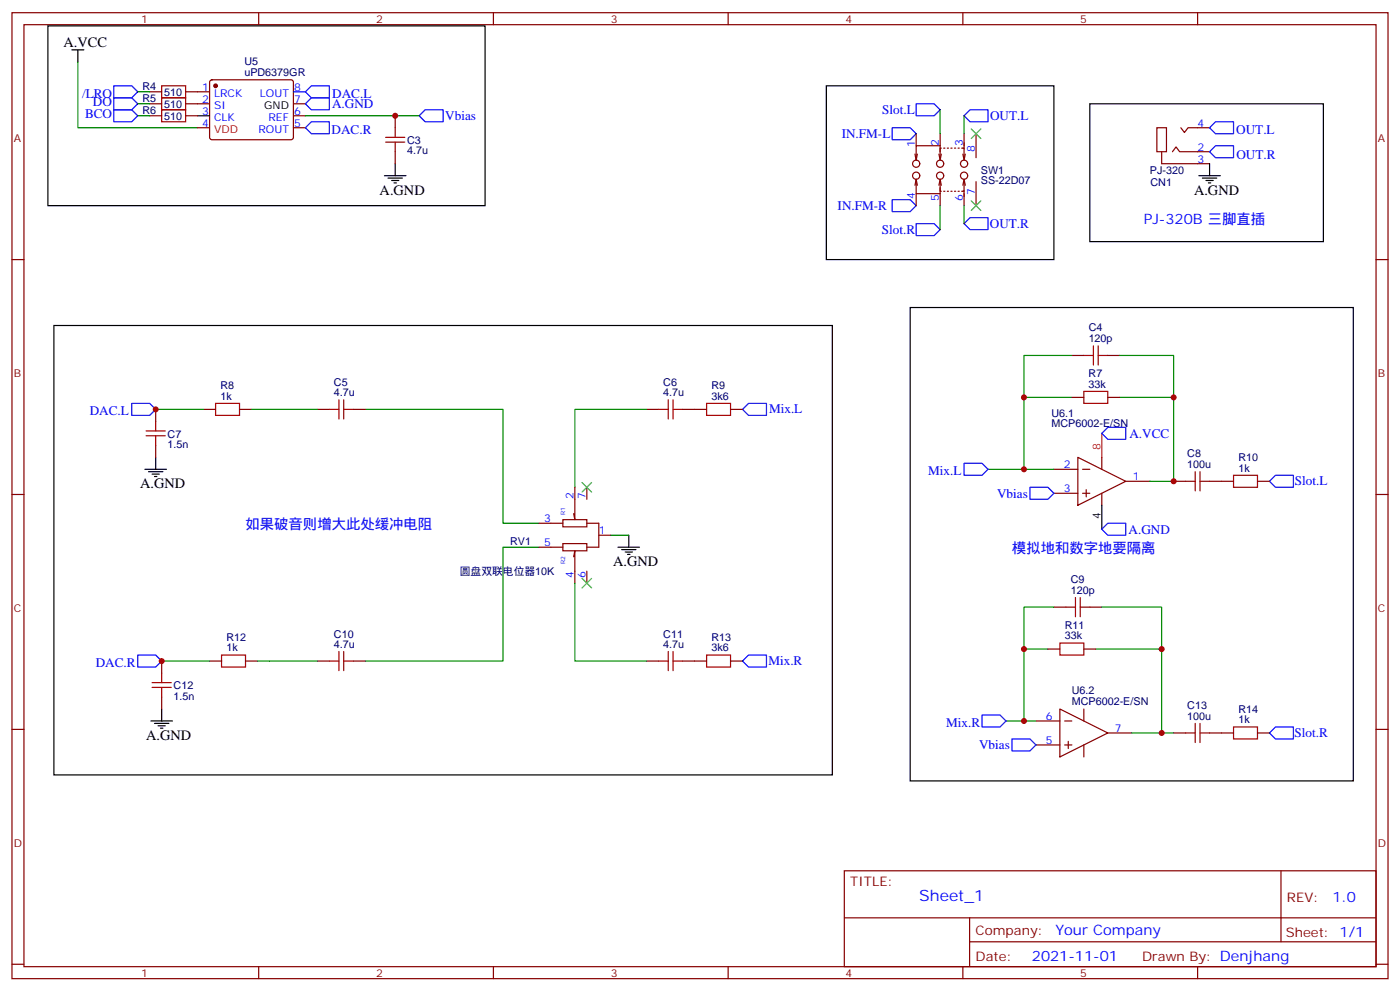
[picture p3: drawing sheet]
<svg xmlns="http://www.w3.org/2000/svg" width="412mm" height="292mm" viewBox="0 0 412 292" stroke-linecap="round" stroke-linejoin="round" font-family="sans-serif">
<g fill="none" stroke="#870000" stroke-width=".35">
<path d="M3.5 3.7h405.4v284.4h-405.4zM7.1 7.3h398.2v277.3h-398.2zM76.2 3.7v3.6M145.3 3.7v3.6M214.5 3.7v3.6M283.6 3.7v3.6M352.8 3.7v3.6M44.1 27h3.5M44.1 30.6h3.5M44.1 34.1h3.5M54.7 27h7M54.7 30.6h7"/>
<path d="M54.7 34.1h3.5M58.2 37.6h3.5M62 23.7l.4-.2h23.3l.5 .2 .2 .5v16.5l-.7 .4h-23.5l-.5-.7v-16.2zM86.4 30.6h3.6M86.4 37.6h3.6M86.4 34.1h3.6M116.4 34.1v3.5M269.9 39.4v3.5M276.9 39.4v5.3M284 39.4v4.4M287.5 39.4v7M340.8 37.6h2.8v7.1h-2.8z"/>
<path d="M347.8 37.6l1.1 1.4 1.1-1.4h6.3M116.4 44.7v3.5M269.5 45.4l.4 1.7M269.9 52.8v4.2h7M269.9 57v3.5M269.9 52.8l.3 1.7M269.9 52.8l-.4 1.7M270.2 45.4l-.3 1.7M276.6 45.4l.3 1.7 .4-1.7M276.6 54.5l.3-1.7 .4 1.7M276.9 42.9h-7v4.2M276.9 53.5v2.8h.4"/>
<path d="M276.9 55.2v5.3M277.3 43.6h-.4v2.8M278 43.6h.3M278 56.3h.3M279 43.6h.4M279 56.3h.4M280.1 43.6h.4M280.1 56.3h.4M281.2 43.6h.3M281.2 56.3h.3M282.2 43.6h.4M282.2 56.3h.4"/>
<path d="M283.3 43.6h.7v2.8M283.6 45.4l.4 1.7 .3-1.7M283.6 54.5l.4-1.7 .3 1.7M284 53.5v2.8h-.7M284 56.1v4.4M287.5 53.5v7M342.2 44.7v3.5h14.1M345.4 44.7l1-1.4 1.1 1.4h8.8M3.5 76.4h3.6M405.3 76.4h3.6M315.7 104.6h3.6M315.7 117h3.6"/>
<path d="M326.3 104.6h3.5M326.3 117h3.5M45.9 120.5v3.5M45.9 131.1v3.5M60 120.5h3.5M70.6 120.5h3.5M93.5 120.5h3.5M104.1 120.5h3.5M190.5 120.5h3.5M201.1 120.5h7M215.2 120.5h3.5M310.4 138.1h7.1"/>
<path d="M317.5 134.6l14.1 7.1-14.1 7zM318.9 138.1h2.1M324.6 134.6v3.5M3.5 145.6h3.6M158.7 154h7.1M165.8 153h7.1v2.1h-7.1zM169.3 143.4v9.6l-.3-1.8M172.9 154h3.5v7.1h-3.5M172.9 143.4v3.6M176.4 157.6h3.5M310.4 145.2h7.1M318.9 145.2h2.1"/>
<path d="M320 144.1v2.2M324.6 145.2v3.5M331.6 141.7h7.1M345.7 141.7h3.5M356.3 141.7h7.1M370.4 141.7h3.5M405.3 145.6h3.6M158.7 161.1h7.1M165.8 160h7.1v2.1h-7.1zM169 163.9l.3-1.8v9.6M172.9 168.1v3.6M310.4 178.7h3.6"/>
<path d="M321 178.7h3.6M47.6 194.6v3.5M61.7 194.6h3.6M72.3 194.6h3.5M93.5 194.6h3.5M104.1 194.6h3.5M190.5 194.6h3.5M201.1 194.6h7M215.2 194.6h3.5M308.7 191.1h3.5M319.3 191.1h3.5M3.5 214.7h3.6"/>
<path d="M47.6 205.2v3.5M305.2 219.3h7M305.2 212.2h7M312.2 208.7l14.1 7.1-14.1 7zM313.6 219.3h2.1M313.6 212.2h2.1M314.7 218.2v2.1M319.3 208.7v3.5M319.3 219.3v3.5M326.3 215.8h7.1M345.7 215.8h3.5M356.3 215.8h7.1"/>
<path d="M370.4 215.8h3.5M405.3 214.7h3.6M248.7 256.3h156.6v28.3h-156.6zM377.3 256.4v20.8M248.7 270.2h156.5M285.6 277.2h119.6M285.6 270.2v14.1M3.5 283.8h3.6M76.2 284.6v3.5M145.3 284.6v3.5M214.5 284.6v3.5M283.6 284.6v3.5"/>
<path d="M352.8 284.6v3.5M405.3 283.8h3.6"/>
<circle cx="269.9" cy="51.7" r="1.06"/>
<circle cx="269.9" cy="48.2" r="1.06"/>
<circle cx="276.9" cy="51.7" r="1.06"/>
<circle cx="276.9" cy="48.2" r="1.06"/>
<circle cx="284" cy="51.7" r="1.06"/>
<circle cx="284" cy="48.2" r="1.06"/>
</g>
<g fill="none" stroke="#000" stroke-width=".35">
<path d="M14.1 7.6h128.8v52.9h-128.8zM21.2 14.7h3.5M22.9 14.7v3.5M58.2 34.1h3.5M243.4 25.3h67v51.1h-67zM321 30.6h68.8v40.5h-68.8zM113.2 51.7h6.4M114.3 52.4h4.2M115.4 53.1h2.1M116.1 53.8h.7M116.4 48.2v3.5M353.1 51.7h6.4"/>
<path d="M354.2 52.4h4.2M355.2 53.1h2.2M356 53.8h.7M356.3 48.2v3.5M15.9 95.8h229.3v132.3h-229.3zM268.1 90.5h130.5v139.4h-130.5zM42.7 138.1h6.3M43.7 138.9h4.3M44.8 139.6h2.1M45.9 134.6v3.5M45.5 140.3h.7M185.2 157.6v3.5"/>
<path d="M324.6 148.7v7.1M182 161.1h6.4M183.1 161.8h4.2M184.1 162.5h2.2M184.9 163.2h.7M44.4 212.2h6.4M45.5 212.9h4.2M46.6 213.6h2.1M47.3 214.3h.7M47.6 208.7v3.5"/>
</g>
<g fill="none" stroke="#008700" stroke-width=".35">
<path d="M22.9 18.2v19.4h35.3M40.6 34.1h3.5M40.6 30.6h3.5M40.6 27h3.5M90 34.1h33.5M276.9 32.3v7.1M284 34.1v5.3M276.9 60.5v7.1M284 60.5v5.3M315.7 117h-14.1v21.1M315.7 104.6h-14.1v12.4M329.8 117h15.9v24.7h-7"/>
<path d="M329.8 104.6h15.9v12.4M45.9 120.5h14.1M74.1 120.5h19.4M107.6 120.5h40.6v33.5h10.5M190.5 120.5h-21.2v22.9M291 138.1h19.4M179.9 157.6h5.3M158.7 161.1h-10.5v33.5h-40.6M169.3 171.7v22.9h21.2M310.4 178.7h-8.8v12.4M324.6 178.7h17.6v12.4M47.6 194.6h14.1"/>
<path d="M75.8 194.6h17.7M308.7 191.1h-7.1v21.1M322.8 191.1h19.4v24.7h-8.8M296.3 212.2h8.9M342.2 215.8h3.5"/>
</g>
<g fill="none" stroke="#00f" stroke-width=".35">
<path d="M33.5 28.8h5.3l1.8 1.8-1.8 1.7h-5.3zM33.5 32.3h5.3l1.8 1.8-1.8 1.7h-5.3zM33.5 25.3h5.3l1.8 1.7-1.8 1.8h-5.3zM86.4 27h3.6M90 27l1.7-1.7h5.3v3.5h-5.3zM90 30.6l1.7-1.8h5.3v3.5h-5.3zM91.7 35.8h5.3v3.6h-5.3l-1.7-1.8zM125.2 32.3h5.3v3.5h-5.3l-1.7-1.7zM262.8 37.6h5.3l1.8 1.8-1.8 1.7h-5.3zM269.9 30.6h5.3l1.7 1.7-1.7 1.8h-5.3zM285.8 32.3h5.2v3.5h-5.2l-1.8-1.7zM358.1 35.8h5.3v3.6h-5.3l-1.8-1.8z"/>
<path d="M262.8 58.8h5.3l1.8 1.7-1.8 1.8h-5.3zM358.1 42.9h5.3v3.5h-5.3l-1.8-1.7zM269.9 65.8h5.3l1.7 1.8-1.7 1.8h-5.3zM285.8 64.1h5.2v3.5h-5.2l-1.8-1.8zM38.8 118.7h5.3l1.8 1.8-1.8 1.8h-5.3zM218.7 120.5l1.8-1.8h5.3v3.6h-5.3zM284 136.4h5.3l1.7 1.7-1.7 1.8h-5.3zM326.3 125.8h5.3v3.5h-5.3l-1.7-1.7zM303.4 143.4h5.3l1.7 1.8-1.7 1.8h-5.3zM324.6 155.8l1.7-1.8h5.3v3.6h-5.3zM373.9 141.7l1.8-1.8h5.3v3.5h-5.3zM40.6 192.8h5.3l1.7 1.8-1.7 1.8h-5.3z"/>
<path d="M220.5 192.8h5.3v3.6h-5.3l-1.8-1.8zM289.3 210.5h5.3l1.7 1.7-1.7 1.8h-5.3zM298.1 217.5h5.3l1.8 1.8-1.8 1.8h-5.3zM375.7 214h5.3v3.5h-5.3l-1.8-1.7z"/>
</g>
<circle cx="63.5" cy="25.3" r=".53" fill="#870000" stroke="#870000" stroke-width=".35"/>
<g fill="none" stroke="#a10000" stroke-width=".35">
<path d="M47.6 25.3h7.1v3.5h-7.1zM47.6 28.8h7.1v3.5h-7.1zM47.6 32.3h7.1v3.5h-7.1zM116.4 37.6v2.8M113.6 41.8h5.6M113.6 40.4h5.6M116.4 41.8v2.9M63.5 118.7h7.1v3.6h-7.1zM99.8 117.7v5.6M101.2 117.7v5.6M196.8 117.7v5.6M198.3 117.7v5.6"/>
<path d="M208.1 118.7h7.1v3.6h-7.1zM319.3 115.2h7v3.5h-7zM319.3 104.6h2.8M322.1 101.8v5.7M323.5 104.6h2.8M323.5 101.8v5.7M43 128.3h5.7M43 126.9h5.7M45.9 124v2.9M45.9 128.3v2.8M97 120.5h2.8M101.2 120.5h2.9"/>
<path d="M194 120.5h2.8M198.3 120.5h2.8M352.1 138.9v5.6M353.5 138.9v5.6M363.4 139.9h7v3.5h-7zM349.2 141.7h2.9M353.5 141.7h2.8M314 178.7h2.8M316.8 175.9v5.6M318.2 178.7h2.8M318.2 175.9v5.6M47.6 198.1v2.8"/>
<path d="M65.3 192.8h7v3.6h-7zM97 194.6h2.8M99.8 191.8v5.6M101.2 194.6h2.9M101.2 191.8v5.6M194 194.6h2.8M196.8 191.8v5.6M198.3 194.6h2.8M198.3 191.8v5.6M208.1 192.8h7.1v3.6h-7.1zM312.2 189.3h7.1v3.5h-7.1zM44.8 202.4h5.6"/>
<path d="M44.8 200.9h5.6M47.6 202.4v2.8M349.2 215.8h2.9M352.1 212.9v5.7M353.5 212.9v5.7M353.5 215.8h2.8M363.4 214h7v3.5h-7z"/>
</g>
<path d="M324.6 127.6v7" fill="none" stroke="#f00" stroke-width=".35"/>
<path d="M286.1 38l2.8 2.8M288.9 38l-2.8 2.8M286.1 59.1l2.8 2.8M288.9 59.1l-2.8 2.8M171.4 142l2.9 2.9M174.3 142l-2.9 2.9M171.4 170.3l2.9 2.8M174.3 170.3l-2.9 2.8" fill="none" stroke="#3c3" stroke-width=".35"/>
<g fill="#c00">
<circle cx="342.2" cy="215.8" r=".88"/>
<circle cx="345.7" cy="117" r=".88"/>
<circle cx="342.2" cy="191.1" r=".88"/>
<circle cx="301.6" cy="138.1" r=".88"/>
<circle cx="301.6" cy="117" r=".88"/>
<circle cx="301.6" cy="212.2" r=".88"/>
<circle cx="301.6" cy="191.1" r=".88"/>
<circle cx="45.9" cy="120.5" r=".88"/>
<circle cx="47.6" cy="194.6" r=".88"/>
<circle cx="345.7" cy="141.7" r=".88"/>
<circle cx="116.4" cy="34.1" r=".88"/>
</g>
<text font-size="4.6" fill="#00f" x="270.8" y="265.4">Sheet_1</text>
<g font-size="4.2">
<text x="18.7" y="14">A.VCC</text>
<text x="111.8" y="57.4">A.GND</text>
<text x="351.7" y="57.4">A.GND</text>
<text x="41.3" y="143.8">A.GND</text>
<text x="180.6" y="166.7">A.GND</text>
<text x="43" y="217.9">A.GND</text>
</g>
<g font-size="4.2" fill="#00f">
<text x="336.9" y="65.8">PJ-320B 三脚直插</text>
<text x="72.3" y="155.8">如果破音则增大此处缓冲电阻</text>
<text x="298.1" y="162.8">模拟地和数字地要隔离</text>
<text x="392.5" y="265.6">1.0</text>
<text x="310.9" y="275.2">Your Company</text>
<text x="304" y="283">2021-11-01</text>
</g>
<g font-size="3.9" fill="#00f">
<text x="24.2" y="28.8">/LRO</text>
<text x="97.9" y="28.8">DAC.L</text>
<text x="25.1" y="34.8">BCO</text>
<text x="27.4" y="31.3">DO</text>
<text x="97.8" y="31.8">A.GND</text>
<text x="131.2" y="35.3">Vbias</text>
<text x="259.9" y="33.5">Slot.L</text>
<text x="291.6" y="35.3">OUT.L</text>
<text x="97.7" y="39.4">DAC.R</text>
<text x="248" y="40.7">IN.FM-L</text>
<text x="364.2" y="39.6">OUT.L</text>
<text x="364.2" y="46.7">OUT.R</text>
<text x="246.7" y="61.8">IN.FM-R</text>
<text x="259.8" y="68.9">Slot.R</text>
<text x="291.6" y="67.1">OUT.R</text>
<text x="26.5" y="122.3">DAC.L</text>
<text x="226.5" y="121.6">Mix.L</text>
<text x="332.7" y="128.8">A.VCC</text>
<text x="273.4" y="139.9">Mix.L</text>
<text x="381.4" y="142.9">Slot.L</text>
<text x="293.7" y="146.5">Vbias</text>
<text x="332.5" y="157.1">A.GND</text>
<text x="28.2" y="196.4">DAC.R</text>
<text x="226.3" y="195.7">Mix.R</text>
<text x="278.7" y="214">Mix.R</text>
<text x="288.4" y="220.5">Vbias</text>
<text x="381.3" y="217">Slot.R</text>
</g>
<g font-size="3.9" fill="#800">
<text x="250.5" y="260.9">TITLE:</text>
<text x="379.1" y="265.6">REV:</text>
<text x="287.4" y="275.1">Company:</text>
<text x="378.7" y="275.7">Sheet: 1/1</text>
<text x="287.4" y="282.8">Date:</text>
<text x="336.4" y="282.9">Drawn By: Denjhang</text>
</g>
<g font-size="3.2" fill="#800">
<text x="41.6" y="6.7">1</text>
<text x="110.8" y="6.7">2</text>
<text x="179.9" y="6.7">3</text>
<text x="249.1" y="6.7">4</text>
<text x="318.2" y="6.7">5</text>
<text x="4.1" y="41.8">A</text>
<text x="405.9" y="41.8">A</text>
<text x="4.1" y="111">B</text>
<text x="405.9" y="111">B</text>
<text x="4.1" y="180.1">C</text>
<text x="405.9" y="180.1">C</text>
<text x="4.1" y="249.3">D</text>
<text x="405.9" y="249.3">D</text>
<text x="41.6" y="287.5">1</text>
<text x="110.8" y="287.5">2</text>
<text x="179.9" y="287.5">3</text>
<text x="249.1" y="287.5">4</text>
<text x="318.2" y="287.5">5</text>
</g>
<g font-size="3.2" fill="#000080">
<text x="72" y="22.3">uPD6379GR</text>
<text x="72" y="19.1">U5</text>
<text x="42" y="26.4">R4</text>
<text x="42" y="29.9">R5</text>
<text x="48.4" y="28.2">510</text>
<text x="42" y="33.5">R6</text>
<text x="48.4" y="31.7">510</text>
<text x="48.4" y="35.2">510</text>
<text x="119.9" y="45.4">4.7u</text>
<text x="119.9" y="42.3">C3</text>
<text x="288.9" y="51.1">SW1</text>
<text x="338.7" y="51.1">PJ-320</text>
<text x="288.9" y="54.3">SS-22D07</text>
<text x="338.9" y="54.7">CN1</text>
<text x="320.7" y="100.8">120p</text>
<text x="320.7" y="97.6">C4</text>
<text x="98.4" y="113.6">C5</text>
<text x="195.4" y="113.6">C6</text>
<text x="320.7" y="110.9">R7</text>
<text x="64.9" y="117.7">1k</text>
<text x="64.9" y="114.5">R8</text>
<text x="98.4" y="116.6">4.7u</text>
<text x="195.4" y="116.6">4.7u</text>
<text x="209.6" y="117.7">3k6</text>
<text x="209.6" y="114.5">R9</text>
<text x="320.7" y="114.2">33k</text>
<text x="309.7" y="125.8">MCP6002-E/SN</text>
<text x="309.7" y="122.8">U6.1</text>
<text x="49.4" y="131.9">1.5n</text>
<text x="49.4" y="128.8">C7</text>
<text x="349.7" y="137.8">100u</text>
<text x="349.7" y="134.6">C8</text>
<text x="364.8" y="135.8">R10</text>
<text x="364.8" y="138.9">1k</text>
<text x="150.3" y="160.4">RV1</text>
<text x="135.4" y="169.3">圆盘双联电位器10K</text>
<text x="315.4" y="171.7">C9</text>
<text x="315.4" y="174.8">120p</text>
<text x="313.6" y="185">R11</text>
<text x="66.7" y="191.8">1k</text>
<text x="66.7" y="188.6">R12</text>
<text x="98.4" y="190.7">4.7u</text>
<text x="98.4" y="187.7">C10</text>
<text x="195.4" y="190.7">4.7u</text>
<text x="195.4" y="187.7">C11</text>
<text x="209.6" y="191.8">3k6</text>
<text x="209.6" y="188.6">R13</text>
<text x="313.6" y="188.2">33k</text>
<text x="51.2" y="202.9">C12</text>
<text x="51.2" y="206">1.5n</text>
<text x="315.7" y="207.4">MCP6002-E/SN</text>
<text x="315.7" y="204.4">U6.2</text>
<text x="349.7" y="208.7">C13</text>
<text x="364.8" y="209.9">R14</text>
<text x="349.7" y="211.9">100u</text>
<text x="364.8" y="212.9">1k</text>
</g>
<g font-size="3.2" fill="#00f">
<text x="59.5" y="26.7">1</text>
<text x="63" y="28.4">LRCK</text>
<text x="76.6" y="28.4">LOUT</text>
<text x="86.6" y="26.7">8</text>
<text x="59.5" y="30.2">2</text>
<text x="59.5" y="33.7">3</text>
<text x="63" y="32">SI</text>
<text x="63" y="35.5">CLK</text>
<text x="79.1" y="35.5">REF</text>
<text x="86.6" y="33.7">6</text>
<text x="86.6" y="30.2">7</text>
<text x="59.5" y="37.3">4</text>
<text x="76.1" y="39">ROUT</text>
<text x="86.6" y="37.3">5</text>
<text x="352.8" y="37.3">4</text>
<text x="269.5" y="43.3" transform="rotate(-90 269.5 43.3)">1</text>
<text x="276.6" y="42.9" transform="rotate(-90 276.6 42.9)">2</text>
<text x="283.6" y="42.9" transform="rotate(-90 283.6 42.9)">3</text>
<text x="287.2" y="44.7" transform="rotate(-90 287.2 44.7)">8</text>
<text x="352.8" y="44.3">2</text>
<text x="352.8" y="47.8">3</text>
<text x="269.5" y="58.7" transform="rotate(-90 269.5 58.7)">4</text>
<text x="276.6" y="59" transform="rotate(-90 276.6 59)">5</text>
<text x="283.6" y="59" transform="rotate(-90 283.6 59)">6</text>
<text x="287.2" y="57.3" transform="rotate(-90 287.2 57.3)">7</text>
<text x="313.4" y="137.8">2</text>
<text x="333.7" y="141.3">1</text>
<text x="169" y="147" transform="rotate(-90 169 147)">2</text>
<text x="172.5" y="147" transform="rotate(-90 172.5 147)">7</text>
<text x="313.4" y="144.9">3</text>
<text x="160.3" y="153.7">3</text>
<text x="160.3" y="160.7">5</text>
<text x="176.4" y="157.2">1</text>
<text x="169" y="170.2" transform="rotate(-90 169 170.2)">4</text>
<text x="172.5" y="170.2" transform="rotate(-90 172.5 170.2)">6</text>
<text x="308.1" y="211.9">6</text>
<text x="328.4" y="215.4">7</text>
<text x="308.1" y="218.9">5</text>
</g>
<g font-size="3.2">
<text x="77.8" y="32">GND</text>
<text x="324.2" y="152.9" transform="rotate(-90 324.2 152.9)">4</text>
</g>
<g font-size="3.2" fill="#f00">
<text x="63" y="39">VDD</text>
<text x="324.2" y="132.5" transform="rotate(-90 324.2 132.5)">8</text>
</g>
<g font-size="1.8" fill="#00f">
<text x="166.5" y="151.6" transform="rotate(-90 166.5 151.6)">R1</text>
<text x="166.5" y="166.1" transform="rotate(-90 166.5 166.1)">R2</text>
</g>
</svg>
